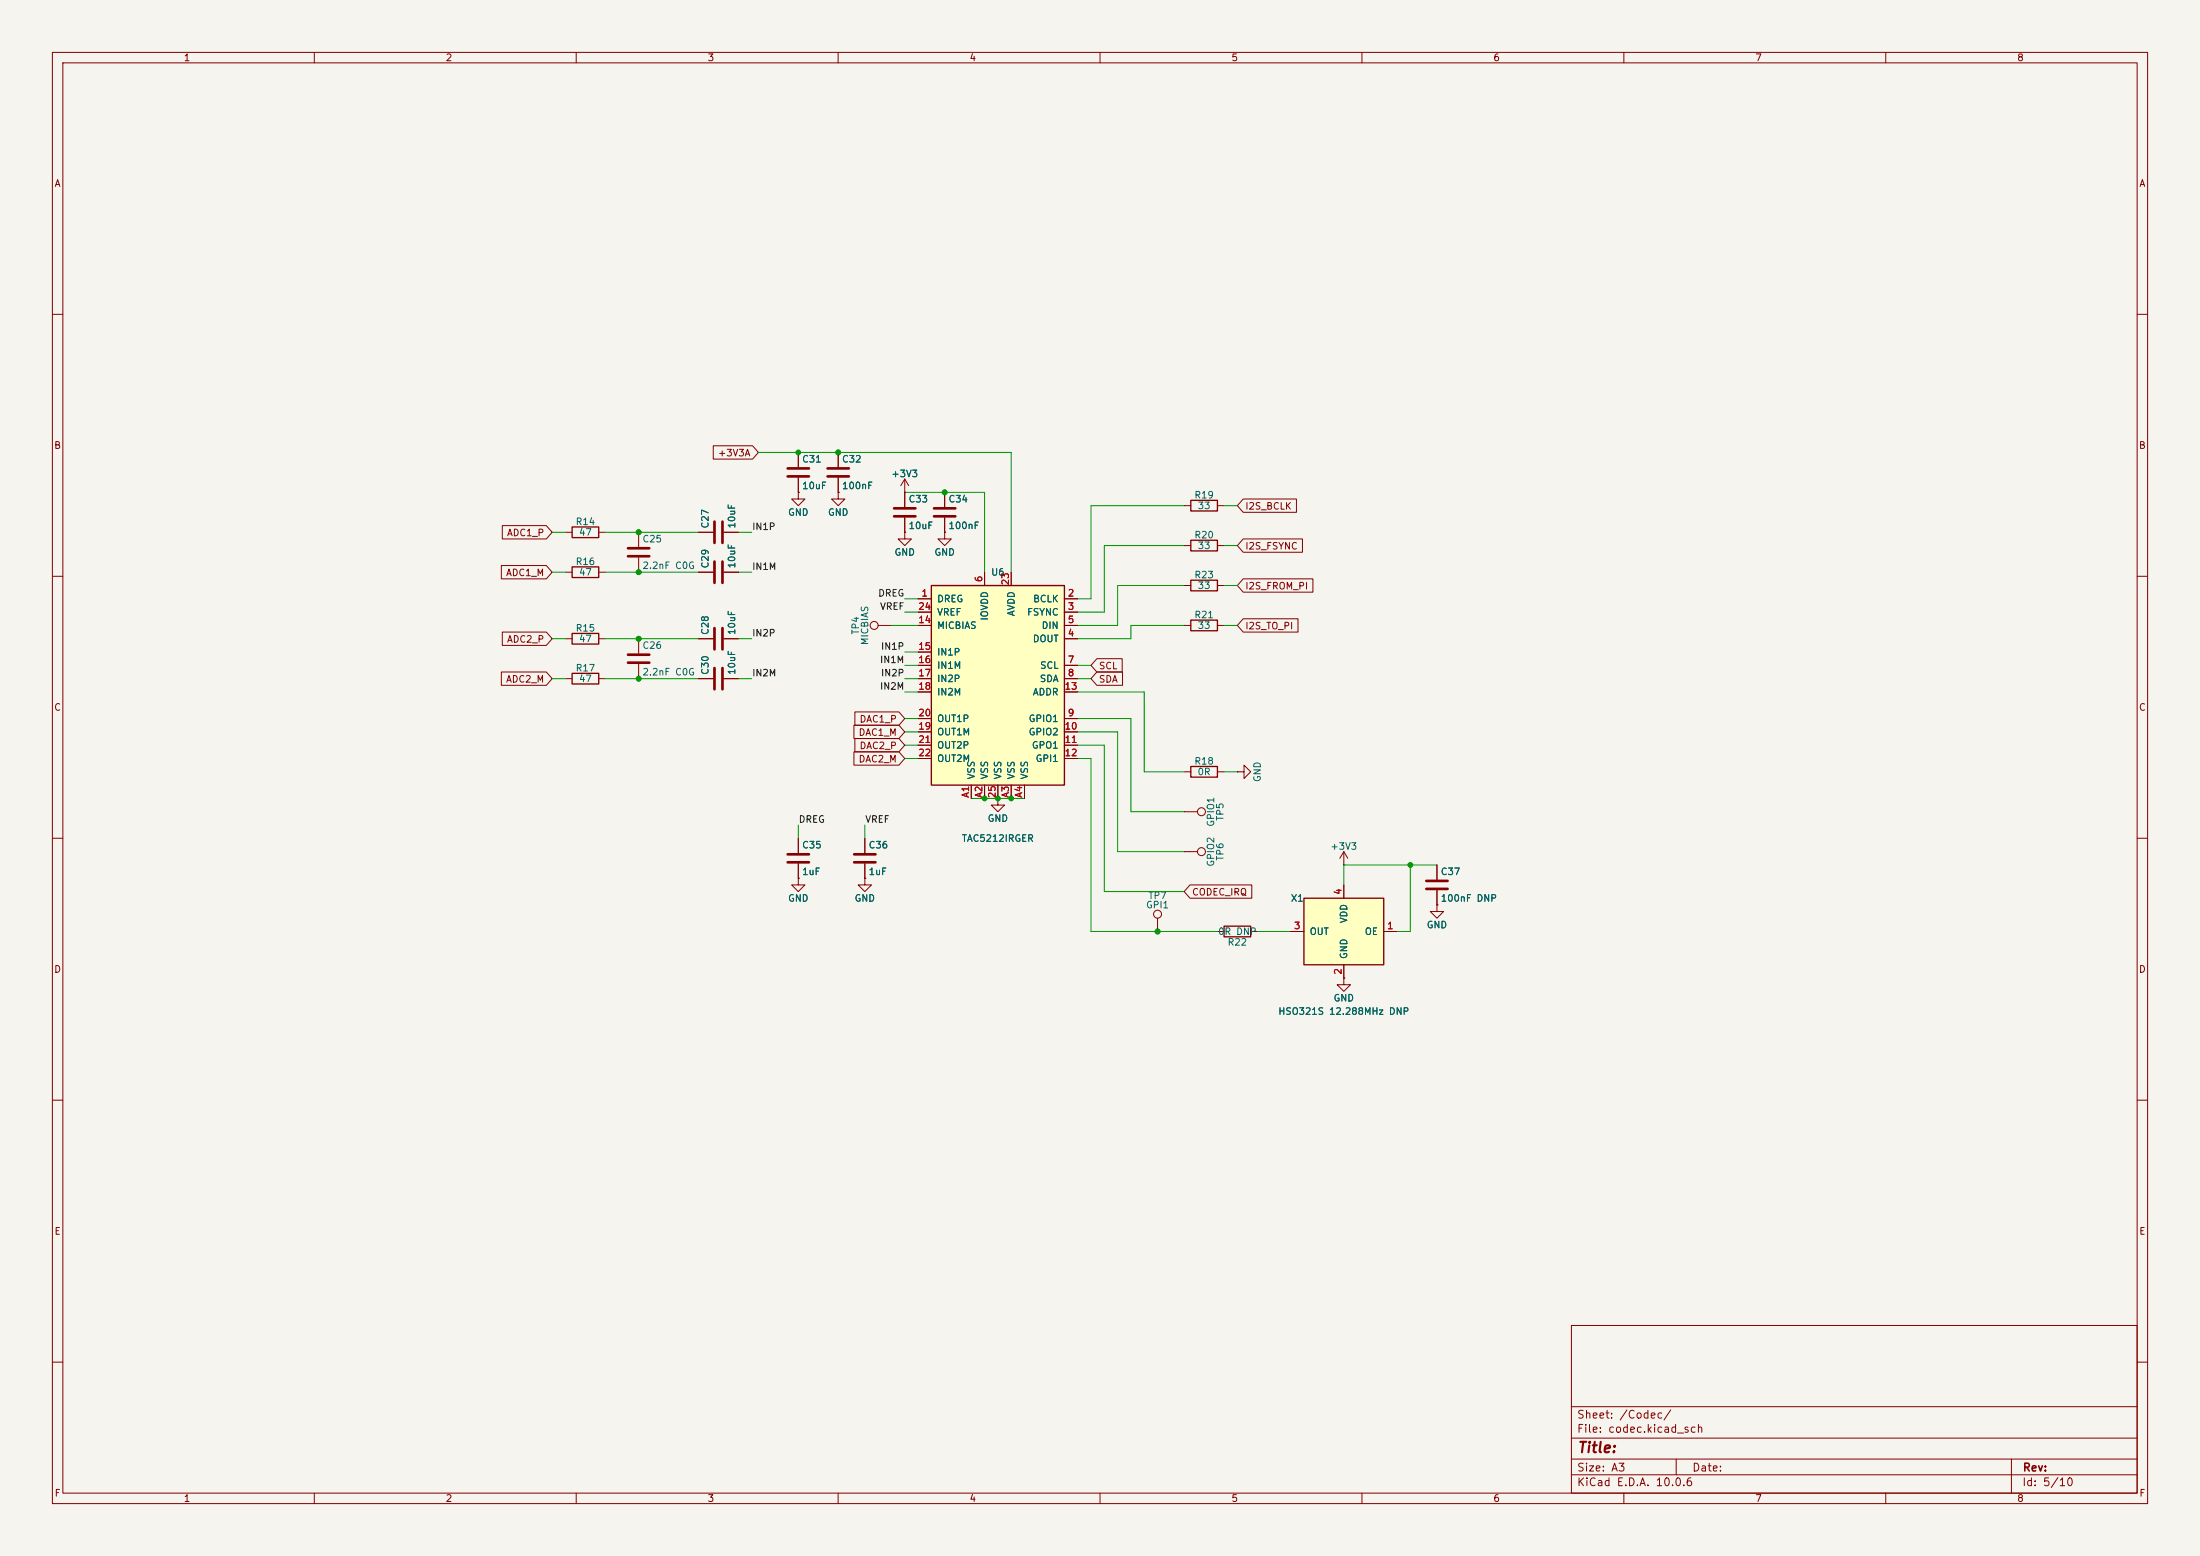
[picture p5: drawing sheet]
<svg xmlns="http://www.w3.org/2000/svg" width="420mm" height="297mm" viewBox="0 0 420 297" stroke-linecap="round" stroke-linejoin="round" font-family="sans-serif">
<path d="M0 0h420v297h-420z" fill="#f5f4ef" stroke="#f5f4ef" stroke-width=".19"/>
<g fill="none" stroke="#840000" stroke-width=".19">
<path d="M10 10h400v277h-400zM12 12h396v273h-396zM60 10v2M110 10v2M160 10v2M210 10v2M260 10v2M310 10v2M360 10v2M10 60h2M408 60h2M10 110h2"/>
<path d="M408 110h2M10 160h2M408 160h2M10 210h2M408 210h2M300 253h108v32h-108zM10 260h2M300 278.5h108M300 274.5h108M300 268.5h108M320 278.5v3M384 278.5v6.5"/>
<path d="M408 260h2M60 285v2M110 285v2M160 285v2M210 285v2M260 285v2M300 281.5h108M310 285v2M360 285v2"/>
</g>
<path d="M177.8 111.8h25.4v38.1h-25.4z" fill="#ffffc2"/>
<path d="M227.3 95.5h5.1v2h-5.1zM177.8 111.8h25.4v38.1h-25.4zM227.3 110.7h5.1v2.1h-5.1zM227.3 103.1h5.1v2.1h-5.1zM227.3 118.4h5.1v2h-5.1zM227.3 146.3h5.1v2h-5.1zM233.7 176.8h5.1v2h-5.1z" fill="none" stroke="#840000" stroke-width=".25"/>
<g fill="none" stroke="#840000" stroke-width=".19">
<path d="M152.4 94v1.3h1.3l-1.3 1.2-1.3-1.2h1.3M152.4 94h.1M152.4 86.4v2.8M152.4 91.2v2.8M160 94v1.3h1.3l-1.3 1.2-1.3-1.2h1.3M160 94h.1M172.7 94v2.8M172.7 98.8v2.8M180.3 94v2.8M180.3 98.8v2.8M226.1 96.5h1.2M232.4 96.5h1.3"/>
<path d="M167.6 119.4h2.6M172.7 101.6v1.3h1.3l-1.3 1.2-1.3-1.2h1.3M172.7 101.6h.1M175.3 114.3h2.5M175.3 116.8h2.5M175.3 119.4h2.5M180.3 101.6v1.3h1.3l-1.3 1.2-1.2-1.2h1.2M180.3 101.6h.1M188 109.2v2.6M193 109.2v2.6M203.2 114.3h2.5M203.2 116.8h2.5"/>
<path d="M203.2 119.4h2.5M226.1 119.4h1.2M226.1 111.8h1.2M226.1 104.1h1.2M232.4 119.4h1.3M232.4 111.8h1.3M232.4 104.1h1.3M175.3 127h2.5M175.3 129.5h2.5M175.3 137.2h2.5M175.3 139.7h2.5M175.3 132.1h2.5"/>
<path d="M175.3 124.5h2.5M203.2 121.9h2.5M203.2 127h2.5M203.2 129.5h2.5M203.2 137.2h2.5M203.2 139.7h2.5M203.2 132.1h2.5M175.3 142.2h2.5M175.3 144.8h2.5M185.4 149.9v2.5M188 149.9v2.5M190.5 149.9v2.5"/>
<path d="M193 149.9v2.5M195.6 149.9v2.5M203.2 142.2h2.5M203.2 144.8h2.5M226.1 147.3h1.2M226.1 154.9h2.5M232.4 147.3h1.3M152.4 167.6v1.3h1.3l-1.3 1.3-1.3-1.3h1.3M152.4 167.6h.1M152.4 160v2.8M152.4 164.8v2.8M165.1 167.6v1.3h1.3l-1.3 1.3-1.3-1.3h1.3"/>
<path d="M165.1 167.6h.1M165.1 160v2.8M165.1 164.8v2.8M221 175.3v2.5M226.1 162.6h2.5M232.4 177.8h1.3M238.8 177.8h1.2M256.5 165.1h.1M256.5 162.6l-.7 1.2M256.5 162.6l.8 1.2M256.5 162.6v2.5M274.3 172.7v1.3h1.3l-1.3 1.3-1.3-1.3h1.3"/>
<path d="M274.3 172.7h.1M274.3 165.1v2.8M274.3 169.9v2.8M256.5 186.7v1.3h1.3l-1.3 1.2-1.2-1.2h1.2M256.5 186.7h.1"/>
<circle cx="166.9" cy="119.4" r=".76"/>
<circle cx="229.4" cy="154.9" r=".76"/>
<circle cx="221" cy="174.5" r=".76"/>
<circle cx="229.4" cy="162.6" r=".76"/>
</g>
<path d="M150.4 89.4h4M150.4 90.9h4M170.7 97h4.1M170.7 98.6h4.1M178.3 97h4.1M178.3 98.6h4.1M150.4 163.1h4M150.4 164.6h4M163.1 163.1h4M163.1 164.6h4M272.3 168.1h4.1M272.3 169.7h4.1" fill="none" stroke="#840000" stroke-width=".51"/>
<path d="M248.9 171.5h15.3v12.7h-15.3z" fill="#ffffc2"/>
<path d="M109.2 100.6h5.1v2h-5.1zM109.2 108.2h5.1v2h-5.1zM109.2 128.5h5.1v2.1h-5.1zM109.2 120.9h5.1v2h-5.1zM248.9 171.5h15.3v12.7h-15.3z" fill="none" stroke="#840000" stroke-width=".25"/>
<g fill="none" stroke="#840000" stroke-width=".19">
<path d="M136.2 85.1h7.5l1.1 1.3-1.1 1.2h-7.5zM152.4 94h.1M152.4 86.4v2.8M152.4 91.2v2.8M160 94h.1M160 86.4v2.8M160 91.2v2.8M172.7 94h.1M172.7 91.4l-.7 1.3M172.7 91.4l.8 1.3M172.7 91.4v5.4M172.7 98.8v2.8"/>
<path d="M180.3 94v2.8M180.3 98.8v2.8M237.3 95.2h10.2v2.6h-10.2l-1.1-1.3zM95.7 107.9h8.6l1.1 1.3-1.1 1.3h-8.6zM95.9 100.3h8.4l1.1 1.3-1.1 1.3h-8.4zM107.9 101.6h1.3M107.9 109.2h1.3M114.3 101.6h1.3M114.3 109.2h1.3M121.9 101.6v2.8M121.9 106.4v2.8M133.3 101.6h2.8"/>
<path d="M133.3 109.2h2.8M138.2 101.6h2.8M138.2 109.2h2.8M172.7 101.6h.1M175.3 114.3h2.5M175.3 116.8h2.5M175.3 119.4h2.5M180.3 101.6h.1M188 109.2v2.6M193 109.2v2.6M203.2 114.3h2.5M203.2 116.8h2.5"/>
<path d="M203.2 119.4h2.5M237.3 110.5h13.3v2.5h-13.3l-1.1-1.2zM237.3 118.1h10.5v2.6h-10.5l-1.1-1.3zM237.3 102.9h11.3v2.5h-11.3l-1.1-1.3zM95.7 128.3h8.6l1.1 1.2-1.1 1.3h-8.6zM95.9 120.6h8.4l1.1 1.3-1.1 1.3h-8.4zM107.9 129.5h1.3M107.9 121.9h1.3M114.3 129.5h1.3M114.3 121.9h1.3M121.9 121.9v2.8M121.9 126.7v2.8"/>
<path d="M133.3 129.5h2.8M133.3 121.9h2.8M138.2 129.5h2.8M138.2 121.9h2.8M163 138.4h8.6l1.1 1.3-1.1 1.3h-8.6zM163.2 135.9h8.4l1.1 1.3-1.1 1.2h-8.4zM175.3 129.5h2.5M175.3 127h2.5M175.3 137.2h2.5M175.3 139.7h2.5M175.3 132.1h2.5M175.3 124.5h2.5"/>
<path d="M203.2 129.5h2.5M203.2 121.9h2.5M203.2 127h2.5M203.2 137.2h2.5M203.2 139.7h2.5M203.2 132.1h2.5M209.4 128.3h4.9v2.5h-4.9l-1.1-1.3zM209.4 125.7h4.8v2.6h-4.8l-1.1-1.3zM163 143.5h8.6l1.1 1.3-1.1 1.3h-8.6zM163.2 141h8.4l1.1 1.2-1.1 1.3h-8.4zM175.3 142.2h2.5M175.3 144.8h2.5"/>
<path d="M185.4 149.9v2.5M188 149.9v2.5M190.5 152.4v1.3h1.3l-1.3 1.2-1.3-1.2h1.3M190.5 152.4h.1M190.5 149.9v2.5M193 149.9v2.5M195.6 149.9v2.5M203.2 142.2h2.5M203.2 144.8h2.5M236.2 147.3h1.3v-1.2l1.3 1.2-1.3 1.3v-1.3M236.2 147.3h.1M152.4 167.6h.1"/>
<path d="M152.4 160v2.8M152.4 164.8v2.8M165.1 167.6h.1M165.1 160v2.8M165.1 164.8v2.8M227.2 168.9h11.8v2.6h-11.8l-1.1-1.3zM246.4 177.8h2.5M256.5 168.9v2.6M264.2 177.8h2.5M274.3 172.7h.1M274.3 165.1v2.8M274.3 169.9v2.8"/>
<path d="M256.5 186.7h.1M256.5 184.2v2.5"/>
</g>
<g fill="none" stroke="#840000" stroke-width=".51">
<path d="M136.4 99.6v4M137.9 99.6v4M158 89.4h4.1M158 90.9h4.1M119.9 104.6h4.1M119.9 106.2h4.1M136.4 107.2v4.1M136.4 119.9v4.1M137.9 107.2v4.1M137.9 119.9v4.1M119.9 125h4.1M119.9 126.5h4.1"/>
<path d="M136.4 127.5v4.1M137.9 127.5v4.1"/>
</g>
<g fill="none" stroke="#009600" stroke-width=".19">
<path d="M144.8 86.4h48.2v22.8M172.7 94h15.3v15.2M226.1 96.5h-17.8v17.8h-2.6M233.7 96.5h2.5M105.4 109.2h2.5M105.4 101.6h2.5M115.6 109.2h17.7M115.6 101.6h17.7M141 109.2h2.5M141 101.6h2.5M170.2 119.4h5.1M172.7 114.3h2.6"/>
<path d="M172.7 116.8h2.6M226.1 119.4h-10.2v2.5h-10.2M226.1 111.8h-12.7v7.6h-7.7M226.1 104.1h-15.3v12.7h-5.1M233.7 119.4h2.5M233.7 111.8h2.5M233.7 104.1h2.5M105.4 121.9h2.5M105.4 129.5h2.5M115.6 121.9h17.7M115.6 129.5h17.7M141 121.9h2.5"/>
<path d="M141 129.5h2.5M172.7 129.5h2.6M172.7 132.1h2.6M172.7 139.7h2.6M172.7 127h2.6M172.7 124.5h2.6M172.7 137.2h2.6M205.7 129.5h2.6M205.7 132.1h12.7v15.2h7.7M205.7 137.2h10.2v17.7h10.2M205.7 139.7h7.7v22.9h12.7M205.7 127h2.6"/>
<path d="M152.4 157.5v2.5M165.1 157.5v2.5M172.7 142.2h2.6M172.7 144.8h2.6M185.4 152.4h10.2M205.7 142.2h5.1v28h15.3M205.7 144.8h2.6v33h24.1M233.7 147.3h2.5M240 177.8h6.4M269.2 165.1v12.7h-2.5M274.3 165.1h-17.8v3.8"/>
</g>
<g fill="#009600" stroke="#009600" stroke-width=".19">
<circle cx="160" cy="86.4" r=".46"/>
<circle cx="152.4" cy="86.4" r=".46"/>
<circle cx="180.3" cy="94" r=".46"/>
<circle cx="121.9" cy="101.6" r=".46"/>
<circle cx="121.9" cy="109.2" r=".46"/>
<circle cx="121.9" cy="129.5" r=".46"/>
<circle cx="121.9" cy="121.9" r=".46"/>
<circle cx="188" cy="152.4" r=".46"/>
<circle cx="190.5" cy="152.4" r=".46"/>
<circle cx="221" cy="177.8" r=".46"/>
<circle cx="193" cy="152.4" r=".46"/>
<circle cx="269.2" cy="165.1" r=".46"/>
</g>
<text font-size="2" fill="#840000" x="301" y="277.8">Title:</text>
<g font-size="1.5" fill="#840000">
<text x="300.9" y="273.8">File: codec.kicad_sch</text>
<text x="300.9" y="271.1">Sheet: /Codec/</text>
<text x="300.9" y="281.2">Size: A3</text>
<text x="322.9" y="281.2">Date:</text>
<text x="386" y="281.2">Rev:</text>
<text x="300.9" y="284">KiCad E.D.A. 10.0.6</text>
<text x="385.9" y="284">Id: 5/10</text>
</g>
<g font-size="1.3" fill="#840000">
<text x="35" y="12">1</text>
<text x="85" y="12">2</text>
<text x="135" y="12">3</text>
<text x="185" y="12">4</text>
<text x="235" y="12">5</text>
<text x="285" y="12">6</text>
<text x="335" y="12">7</text>
<text x="385" y="12">8</text>
<text x="10.3" y="36">A</text>
<text x="408.3" y="36">A</text>
<text x="10.2" y="86">B</text>
<text x="137" y="87.4">+3V3A</text>
<text x="408.2" y="86">B</text>
<text x="237.6" y="97.6">I2S_BCLK</text>
<text x="96.7" y="102.7">ADC1_P</text>
<text x="237.6" y="105.2">I2S_FSYNC</text>
<text x="96.5" y="110.3">ADC1_M</text>
<text x="237.6" y="112.8">I2S_FROM_PI</text>
<text x="96.7" y="123">ADC2_P</text>
<text x="237.6" y="120.4">I2S_TO_PI</text>
<text x="96.5" y="130.6">ADC2_M</text>
<text x="209.7" y="130.6">SDA</text>
<text x="209.7" y="128.1">SCL</text>
<text x="10.2" y="136">C</text>
<text x="408.2" y="136">C</text>
<text x="163.8" y="140.8">DAC1_M</text>
<text x="164" y="138.2">DAC1_P</text>
<text x="164" y="143.3">DAC2_P</text>
<text x="163.8" y="145.8">DAC2_M</text>
<text x="227.5" y="171.2">CODEC_IRQ</text>
<text x="10.2" y="186">D</text>
<text x="408.2" y="186">D</text>
<text x="10.3" y="236">E</text>
<text x="408.3" y="236">E</text>
<text x="10.3" y="286">F</text>
<text x="35" y="287">1</text>
<text x="85" y="287">2</text>
<text x="135" y="287">3</text>
<text x="185" y="287">4</text>
<text x="235" y="287">5</text>
<text x="285" y="287">6</text>
<text x="335" y="287">7</text>
<text x="385" y="287">8</text>
<text x="408.3" y="286">F</text>
</g>
<g font-size="1.3" fill="#006464">
<text x="153" y="88.6">C31</text>
<text x="160.6" y="88.6">C32</text>
<text x="153" y="93.7">10uF</text>
<text x="160.6" y="93.7">100nF</text>
<text x="170.1" y="91.4">+3V3</text>
<text x="227.9" y="95.5">R19</text>
<text x="109.8" y="100.5">R14</text>
<text x="135.6" y="101" transform="rotate(-90 135.6 101)">C27</text>
<text x="140.7" y="101" transform="rotate(-90 140.7 101)">10uF</text>
<text x="150.3" y="98.8">GND</text>
<text x="158" y="98.8">GND</text>
<text x="173.3" y="96.2">C33</text>
<text x="173.3" y="101.3">10uF</text>
<text x="181" y="96.2">C34</text>
<text x="181" y="101.3">100nF</text>
<text x="228.5" y="97.5">33</text>
<text x="110.4" y="102.6">47</text>
<text x="122.5" y="103.8">C25</text>
<text x="170.7" y="106.4">GND</text>
<text x="178.3" y="106.4">GND</text>
<text x="227.9" y="103.1">R20</text>
<text x="228.5" y="105.1">33</text>
<text x="109.8" y="108.2">R16</text>
<text x="110.4" y="110.2">47</text>
<text x="122.5" y="108.9">2.2nF C0G</text>
<text x="135.6" y="108.6" transform="rotate(-90 135.6 108.6)">C29</text>
<text x="140.7" y="108.6" transform="rotate(-90 140.7 108.6)">10uF</text>
<text x="189.1" y="110.2">U6</text>
<text x="227.9" y="110.7">R23</text>
<text x="228.5" y="112.7">33</text>
<text x="178.8" y="115.3">DREG</text>
<text x="178.8" y="117.8">VREF</text>
<text x="188.9" y="118.6" transform="rotate(-90 188.9 118.6)">IOVDD</text>
<text x="194" y="117.7" transform="rotate(-90 194 117.7)">AVDD</text>
<text x="196" y="117.8">FSYNC</text>
<text x="197.1" y="115.3">BCLK</text>
<text x="227.9" y="118.3">R21</text>
<text x="109.8" y="120.9">R15</text>
<text x="110.4" y="122.9">47</text>
<text x="122.5" y="124.2">C26</text>
<text x="135.6" y="121.3" transform="rotate(-90 135.6 121.3)">C28</text>
<text x="140.7" y="121.3" transform="rotate(-90 140.7 121.3)">10uF</text>
<text x="164.3" y="121.2" transform="rotate(-90 164.3 121.2)">TP4</text>
<text x="166.1" y="123.3" transform="rotate(-90 166.1 123.3)">MICBIAS</text>
<text x="178.8" y="120.3">MICBIAS</text>
<text x="178.8" y="125.4">IN1P</text>
<text x="197.1" y="122.9">DOUT</text>
<text x="198.8" y="120.3">DIN</text>
<text x="228.5" y="120.3">33</text>
<text x="109.8" y="128.5">R17</text>
<text x="110.4" y="130.5">47</text>
<text x="122.5" y="129.2">2.2nF C0G</text>
<text x="135.6" y="128.9" transform="rotate(-90 135.6 128.9)">C30</text>
<text x="140.7" y="128.9" transform="rotate(-90 140.7 128.9)">10uF</text>
<text x="178.8" y="128">IN1M</text>
<text x="178.8" y="130.5">IN2P</text>
<text x="198.4" y="130.5">SDA</text>
<text x="198.4" y="128">SCL</text>
<text x="178.8" y="133">IN2M</text>
<text x="197.1" y="133">ADDR</text>
<text x="178.8" y="140.7">OUT1M</text>
<text x="178.8" y="138.1">OUT1P</text>
<text x="178.8" y="143.2">OUT2P</text>
<text x="196.3" y="138.1">GPIO1</text>
<text x="196.3" y="140.7">GPIO2</text>
<text x="196.9" y="143.2">GPO1</text>
<text x="178.8" y="145.7">OUT2M</text>
<text x="186.4" y="148.9" transform="rotate(-90 186.4 148.9)">VSS</text>
<text x="188.9" y="148.9" transform="rotate(-90 188.9 148.9)">VSS</text>
<text x="191.5" y="148.9" transform="rotate(-90 191.5 148.9)">VSS</text>
<text x="194" y="148.9" transform="rotate(-90 194 148.9)">VSS</text>
<text x="196.5" y="148.9" transform="rotate(-90 196.5 148.9)">VSS</text>
<text x="197.6" y="145.7">GPI1</text>
<text x="227.9" y="146.3">R18</text>
<text x="228.5" y="148.3">0R</text>
<text x="241" y="149.4" transform="rotate(-90 241 149.4)">GND</text>
<text x="183.5" y="161">TAC5212IRGER</text>
<text x="188.4" y="157.2">GND</text>
<text x="232.1" y="157.9" transform="rotate(-90 232.1 157.9)">GPIO1</text>
<text x="233.9" y="156.8" transform="rotate(-90 233.9 156.8)">TP5</text>
<text x="153" y="162.3">C35</text>
<text x="153" y="167.3">1uF</text>
<text x="165.7" y="162.3">C36</text>
<text x="165.7" y="167.3">1uF</text>
<text x="232.1" y="165.5" transform="rotate(-90 232.1 165.5)">GPIO2</text>
<text x="233.9" y="164.4" transform="rotate(-90 233.9 164.4)">TP6</text>
<text x="253.9" y="162.5">+3V3</text>
<text x="274.9" y="167.3">C37</text>
<text x="150.3" y="172.4">GND</text>
<text x="163" y="172.4">GND</text>
<text x="218.7" y="173.7">GPI1</text>
<text x="219.1" y="171.9">TP7</text>
<text x="246.3" y="172.4">X1</text>
<text x="274.9" y="172.4">100nF DNP</text>
<text x="232.4" y="178.8">0R DNP</text>
<text x="249.9" y="178.8">OUT</text>
<text x="257.5" y="176.3" transform="rotate(-90 257.5 176.3)">VDD</text>
<text x="260.4" y="178.8">OE</text>
<text x="272.3" y="177.5">GND</text>
<text x="234.2" y="180.8">R22</text>
<text x="257.5" y="183.2" transform="rotate(-90 257.5 183.2)">GND</text>
<text x="254.5" y="191.5">GND</text>
<text x="243.9" y="194">HSO321S 12.288MHz DNP</text>
</g>
<g font-size="1.3" fill="#0f0f0f">
<text x="143.5" y="101.5">IN1P</text>
<text x="143.5" y="109.1">IN1M</text>
<text x="167.5" y="114.2">DREG</text>
<text x="167.9" y="116.7">VREF</text>
<text x="143.5" y="121.8">IN2P</text>
<text x="168.1" y="124.3">IN1P</text>
<text x="143.5" y="129.4">IN2M</text>
<text x="167.9" y="132">IN2M</text>
<text x="167.9" y="126.9">IN1M</text>
<text x="168.1" y="129.4">IN2P</text>
<text x="152.4" y="157.4">DREG</text>
<text x="165.1" y="157.4">VREF</text>
</g>
<g font-size="1.3" fill="#a90000">
<text x="187.8" y="111.2" transform="rotate(-90 187.8 111.2)">6</text>
<text x="192.9" y="111.8" transform="rotate(-90 192.9 111.8)">23</text>
<text x="175.2" y="119.2">14</text>
<text x="175.2" y="116.7">24</text>
<text x="175.8" y="114.2">1</text>
<text x="203.7" y="114.2">2</text>
<text x="203.7" y="116.7">3</text>
<text x="203.7" y="119.2">5</text>
<text x="175.2" y="124.3">15</text>
<text x="203.7" y="121.8">4</text>
<text x="175.2" y="126.9">16</text>
<text x="175.2" y="129.4">17</text>
<text x="175.2" y="131.9">18</text>
<text x="203.1" y="131.9">13</text>
<text x="203.7" y="126.9">7</text>
<text x="203.7" y="129.4">8</text>
<text x="175.2" y="137">20</text>
<text x="203.7" y="137">9</text>
<text x="175.2" y="139.6">19</text>
<text x="175.2" y="142.1">21</text>
<text x="203.1" y="139.6">10</text>
<text x="203.1" y="142.1">11</text>
<text x="175.2" y="144.6">22</text>
<text x="203.1" y="144.6">12</text>
<text x="185.3" y="152.4" transform="rotate(-90 185.3 152.4)">A1</text>
<text x="187.8" y="152.4" transform="rotate(-90 187.8 152.4)">A2</text>
<text x="190.4" y="152.5" transform="rotate(-90 190.4 152.5)">25</text>
<text x="192.9" y="152.4" transform="rotate(-90 192.9 152.4)">A3</text>
<text x="195.4" y="152.4" transform="rotate(-90 195.4 152.4)">A4</text>
<text x="256.4" y="170.9" transform="rotate(-90 256.4 170.9)">4</text>
<text x="246.9" y="177.7">3</text>
<text x="264.7" y="177.7">1</text>
<text x="256.4" y="186.2" transform="rotate(-90 256.4 186.2)">2</text>
</g>
</svg>
